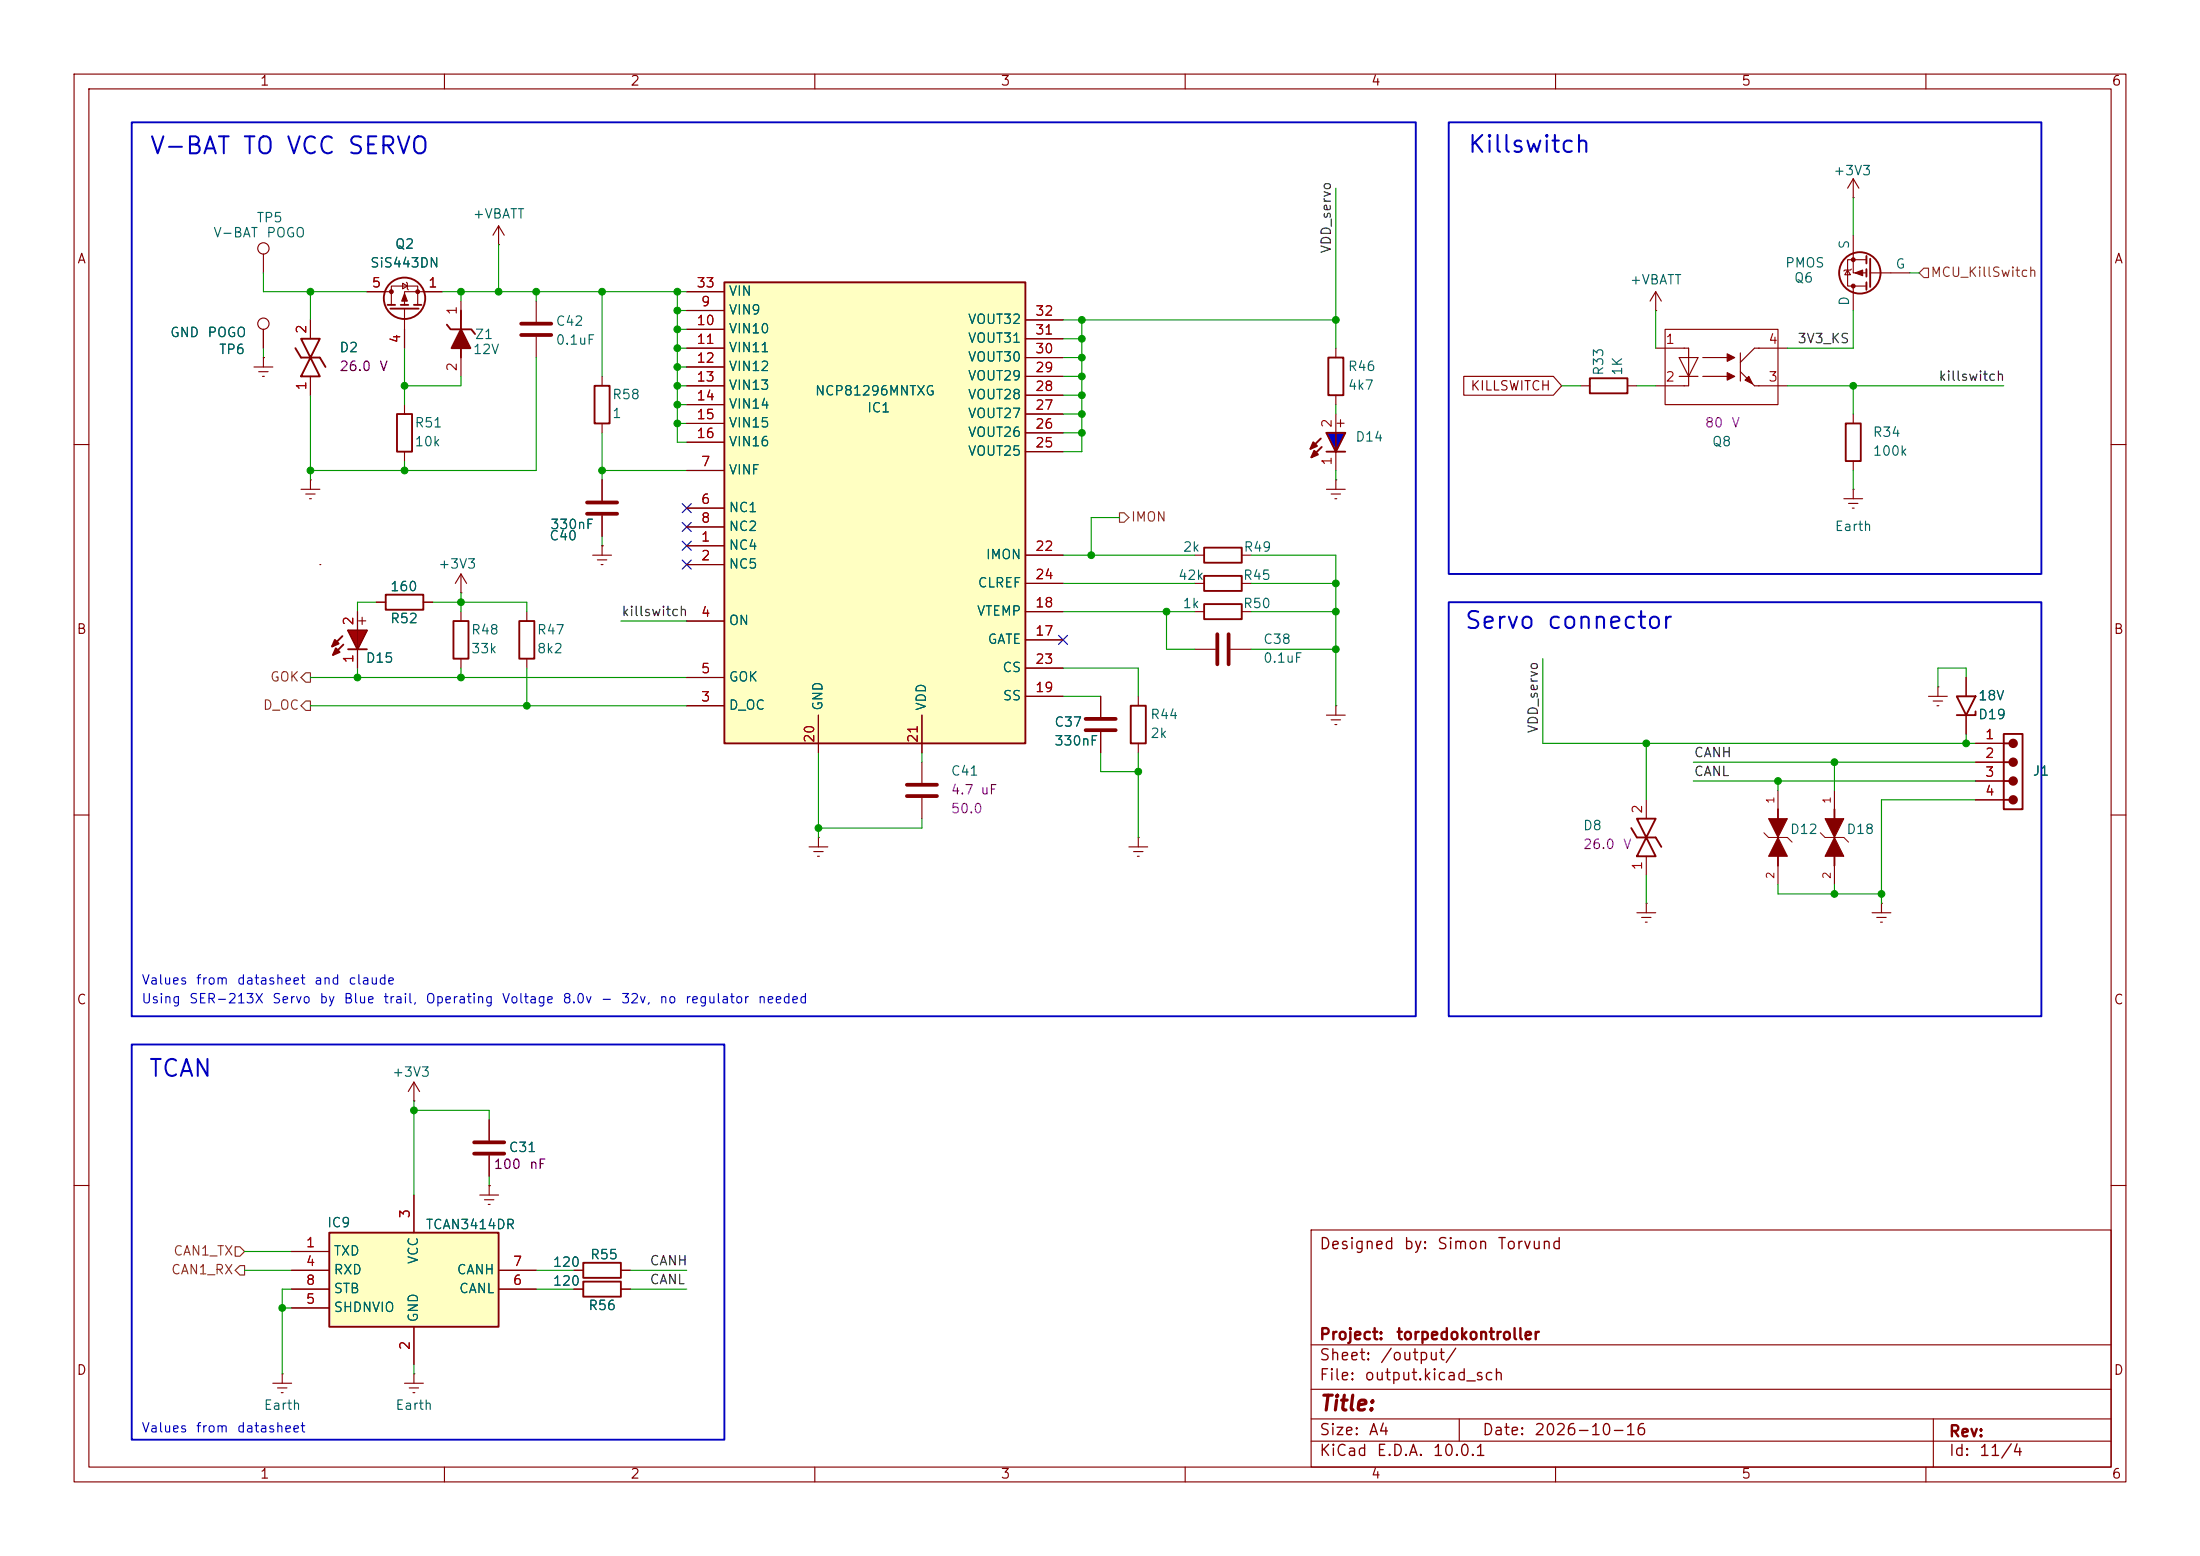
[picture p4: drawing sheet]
<svg xmlns="http://www.w3.org/2000/svg" width="297mm" height="210mm" viewBox="0 0 297 210" stroke-linecap="round" stroke-linejoin="round" font-family="sans-serif">
<g fill="none" stroke="#840000" stroke-width=".15">
<path d="M10 10h277v190h-277zM12 12h273v186h-273zM60 10v2M110 10v2M160 10v2M210 10v2M260 10v2M35.6 34.3v2.5M49.5 39.4h3.3M54.4 38.2l.6 .4-.6 .4zM54.9 38.1l.1 .1v.8l.1 .1M59.7 39.4h-5.1v1.7"/>
<path d="M67.3 33h.1M67.3 30.5l-.8 1.3M67.3 30.5l.8 1.3M67.3 30.5v2.5M250.2 26.7h.1M250.2 24.1l-.8 1.3M250.2 24.1l.8 1.3M250.2 24.1v2.6M35.6 44.5v2.5M52.8 41.1v-2.5h3.6v2.5M54.6 41.7v5.3M10 60h2"/>
<path d="M81.3 64.8v2.8M81.3 69.6v2.8M161.3 74.9h1.3M167.6 74.9h1.3M285 60h2M148.6 94v2.8M148.6 98.8v2.8M161.3 82.6h1.3M167.6 82.6h1.3M10 110h2M109.2 114.3h2.6M109.9 114.9h1.2"/>
<path d="M110.4 115.6h.2M110.5 113h.1M110.5 113v1.3M266.7 100.3h3.8M266.7 102.9h3.8M266.7 105.4h3.8M266.7 108h3.8M285 110h2M10 160h2M177 166h108v32h-108zM285 160h2M54.6 186.7h2.5"/>
<path d="M55.2 187.3h1.3M55.8 188h.2M55.9 185.4h.1M55.9 185.4v1.3M60 198v2M110 198v2M160 198v2M177 194.5h108M177 191.5h108M177 187.5h108M177 181.5h108M197 191.5v3"/>
<path d="M210 198v2M260 198v2M261 191.5v6.5"/>
<circle cx="35.6" cy="33.5" r=".76"/>
<circle cx="35.6" cy="43.7" r=".76"/>
</g>
<path d="M79.2 69.3h4.1M79.2 67.8h4.1M146.6 97h4M146.6 98.6h4" fill="none" stroke="#840000" stroke-width=".51"/>
<g fill="none" stroke="#840000" stroke-width=".25">
<path d="M52.3 41.1h1M52.7 41.7h3.8M54.1 41.1h1M55.9 41.1h1M162.6 73.9h5v2h-5zM162.6 81.5h5v2.1h-5zM270.5 99.1h2.5v10.1h-2.5zM270.5 108h.8M270.5 105.4h.8M270.5 102.9h.8M270.5 100.3h.8"/>
<circle cx="54.6" cy="40.3" r="2.79"/>
</g>
<g fill="#840000" stroke="#840000" stroke-width=".15">
<path d="M54.6 39.6l.4 1h-.8z"/>
<circle cx="52.8" cy="39.4" r=".25"/>
<circle cx="56.4" cy="39.4" r=".25"/>
</g>
<g fill="#840000" stroke="#840000" stroke-width=".25">
<circle cx="271.8" cy="108" r=".51"/>
<circle cx="271.8" cy="105.4" r=".51"/>
<circle cx="271.8" cy="102.9" r=".51"/>
<circle cx="271.8" cy="100.3" r=".51"/>
</g>
<path d="M97.8 38.1h40.6v62.2h-40.6z" fill="#ffffc2"/>
<path d="M97.8 38.1h40.6v62.2h-40.6zM52.1 80.3h5v2h-5zM61.2 83.8h2v5.1h-2zM70.1 83.8h2v5.1h-2z" fill="none" stroke="#840000" stroke-width=".25"/>
<g fill="none" stroke="#840000" stroke-width=".15">
<path d="M92.7 39.4h5.1M92.7 41.9h5.1M92.7 44.5h5.1M92.7 47h5.1M92.7 49.5h5.1M92.7 52.1h5.1M92.7 54.6h5.1M92.7 57.2h5.1M92.7 59.7h5.1M138.4 58.4h5.1M138.4 55.9h5.1M138.4 53.3h5.1"/>
<path d="M138.4 50.8h5.1M138.4 48.3h5.1M138.4 45.7h5.1M138.4 43.2h5.1M62.2 77.5l-.7 1.2M62.2 77.5l.8 1.2M62.2 77.5v2.5M92.7 73.7h5.1M92.7 76.2h5.1M92.7 68.6h5.1M92.7 63.5h5.1M92.7 71.1h5.1"/>
<path d="M138.4 74.9h5.1M138.4 78.7h5.1M138.4 61h5.1M50.8 81.3h1.3M57.1 81.3h1.3M62.2 80h.1M62.2 82.6v1.2M62.2 88.9v1.3M71.1 82.6v1.2M71.1 88.9v1.3M92.7 95.3h5.1M92.7 83.8h5.1"/>
<path d="M92.7 91.4h5.1M110.5 96.5v5.1M124.5 96.5v5.1M138.4 86.4h5.1M138.4 82.6h5.1M138.4 94h5.1M138.4 90.2h5.1M124.5 102.9v2.8M124.5 107.7v2.8"/>
</g>
<path d="M122.4 105.9h4.1M122.4 107.4h4.1" fill="none" stroke="#840000" stroke-width=".51"/>
<path d="M47 85.1h2.5l-1.2 2.5z" fill="#ff0010"/>
<g fill="none" stroke="#840000" stroke-width=".15">
<path d="M34.3 49.5h2.5M34.9 50.2h1.3M35.4 50.8h.3M35.6 48.3h.1M35.6 48.3v1.2M41.9 43.2v2.5M41.9 50.8v2.5M54.6 54.6v1.3M62.2 40.6v2.6M62.2 48.3v2.5M72.4 40.6v2.8M72.4 45.5v2.8"/>
<path d="M40.6 66h2.6M41.3 66.7h1.2M41.8 67.3h.2M41.9 64.8h.1M41.9 64.8v1.2M43.2 76.2h.1M54.6 61v1.2M161.3 78.7h1.3M167.6 78.7h1.3M47 85.1h2.5l-1.2 2.5zM48.3 82.6v2.5M48.3 87.6v2.6"/>
<path d="M153.7 94v1.3M161.3 87.6h2.8M166.1 87.6h2.8M179.1 96.5h2.5M179.7 97.2h1.3M180.2 97.8h.3M180.3 95.3h.1M180.3 95.3v1.2M265.4 91.4v2.6M265.4 96.5v2.6M152.4 114.3h2.5M153 114.9h1.3"/>
<path d="M153.5 115.6h.3M153.7 113h.1M153.7 100.3v1.3M153.7 113v1.3M222.2 108v2.5M222.2 115.6v2.5M221 123.2h2.5M221.6 123.8h1.3M222.1 124.5h.3M222.2 121.9h.1M222.2 121.9v1.3M252.7 123.2h2.6"/>
<path d="M253.4 123.8h1.2M253.9 124.5h.2M254 121.9h.1M254 121.9v1.3M55.9 148.6h.1M55.9 146.1l-.8 1.2M55.9 146.1l.7 1.2M55.9 146.1v2.5M66 151.1v2.8M66 156v2.8M64.8 161.3h2.5M65.4 161.9h1.3"/>
<path d="M65.9 162.6h.3M66 160h.1M66 160v1.3M77.5 171.5h1.2M77.5 174h1.2M83.8 171.5h1.3M83.8 174h1.3"/>
</g>
<g fill="none" stroke="#840000" stroke-width=".25">
<path d="M39.9 47l.7 1.3h2.6l.7 1.2M40.6 45.7h2.6l-2.6 5.1h2.6zM53.6 55.9h2v5.1h-2zM60.3 43.8l.5 .7M61 44.5h2.5M62.2 41.9v2.6M62.2 45.7v2.6M63.6 44.5l.5 .6M162.6 77.7h5v2.1h-5zM46.2 85.9l-1.4 1.3M46.4 87l-1.4 1.4M47 87.6h2.5"/>
<path d="M47 85.1h2.5l-1.2 2.5zM48.3 85.1v2.5M152.7 95.3h2v5h-2zM264.2 94h2.5l-1.3 2.5zM266.7 96v.5h-2.5M220.2 111.8l.8 1.2h2.5l.8 1.3M221 110.5h2.5l-2.5 5.1h2.5zM78.7 170.4h5.1v2.1h-5.1zM78.7 173h5.1v2h-5.1z"/>
</g>
<g fill="#840000" stroke="#840000" stroke-width=".25">
<path d="M45.3 87.5l.5 .5-.8 .4z"/>
<path d="M45.2 86.4l.5 .5-.9 .3z"/>
<path d="M62.2 44.5l1.3 2.5h-2.5z"/>
</g>
<path d="M70.4 45.2h4M70.4 43.7h4M164.3 85.6v4.1M165.9 85.6v4.1M64 154.2h4.1M64 155.7h4.1" fill="none" stroke="#840000" stroke-width=".51"/>
<path d="M44.4 166.4h22.9v12.7h-22.9z" fill="#ffffc2"/>
<g fill="none" stroke="#840000" stroke-width=".25">
<path d="M252 34.5v1.1M252 36.3v1M252 38.1v1M252.5 34.9v3.8M80.3 52.1h2v5.1h-2zM179.3 48.3h2.1v5h-2.1zM214.6 51.1h5.1v2h-5.1zM249.2 57.2h2v5h-2zM240 109.2v1.3M240 115.6v1.2M247.6 109.2v1.3M247.6 115.6v1.2"/>
<path d="M44.4 166.4h22.9v12.7h-22.9z"/>
<circle cx="251.1" cy="36.8" r="2.79"/>
</g>
<g fill="none" stroke="#840000" stroke-width=".15">
<path d="M223.5 39.4l-.7 1.2M223.5 39.4l.8 1.2M223.5 39.4v2.5M249.4 36.4l.4 .7h-.8zM249.9 36.3l-.1 .1h-.8l-.1 .2M250.2 31.8v5h1.8M250.2 38.6v3.3M252 35.1h-2.6v3.5h2.6M252.5 36.8h5.3M81.3 50.8v1.3M81.3 57.2v1.2M180.3 47v1.3"/>
<path d="M180.3 53.3v1.3M213.4 52.1h1.2M219.7 52.1h1.3M223.5 41.9h.1M223.5 47h4.5v5.1h-4.5M224.8 44.5h15.2v10.1h-15.2zM226.7 48.3h2.5l-1.2 2.5zM226.7 50.8h2.5M229.9 48.3h3.3M229.9 50.8h3.3M234.9 50.2l2 1.9h4.4M241.3 47h-4.4l-2 1.9"/>
<path d="M250.2 55.9v1.3M80 74.9h2.5M80.6 75.6h1.3M81.2 76.2h.2M81.3 73.7h.1M81.3 73.7v1.2M248.9 67.3h2.6M249.6 67.9h1.2M250.1 68.6h.2M250.2 66h.1M250.2 62.2v1.3M250.2 66v1.3"/>
<path d="M260.3 94h2.6M261 94.6h1.3M261.5 95.3h.2M261.6 92.7h.1M261.6 92.7v1.3M240 106.7v2.5M240 116.8v2.6M247.6 106.7v2.5M247.6 116.8v2.6M39.4 168.9h5M39.4 171.5h5M39.4 176.5h5"/>
<path d="M39.4 174h5M55.9 161.3v5.1M55.9 179.1v5.1M67.3 171.5h5.1M67.3 174h5.1M36.8 186.7h2.6M37.5 187.3h1.2M38 188h.2M38.1 185.4h.1M38.1 185.4v1.3"/>
</g>
<g fill="#840000" stroke="#840000" stroke-width=".15">
<path d="M233.2 47.8l1 .5-1 .5z"/>
<path d="M233.2 50.3l1 .5-1 .5z"/>
<path d="M234.9 47.6v3.8z"/>
<path d="M235.6 51.3l.5-.5 .5 1z"/>
<path d="M250.4 36.8l1.1-.4v.8z"/>
<circle cx="250.2" cy="38.6" r=".25"/>
<circle cx="250.2" cy="35.1" r=".25"/>
</g>
<g fill="#840000" stroke="#840000" stroke-width=".14">
<path d="M240 113l1.3 2.6h-2.5z"/>
<path d="M238.8 110.5h2.5l-1.3 2.5z"/>
<path d="M247.6 113l1.3 2.6h-2.5z"/>
<path d="M246.4 110.5h2.5l-1.3 2.5z"/>
</g>
<path d="M238.1 112.4l.7 .6h2.5l.6 .7M245.7 112.4l.7 .6h2.5l.7 .7" fill="none" stroke="#840000" stroke-width=".14"/>
<path d="M179.1 58.4h2.5l-1.3 2.6z" fill="#0002ff"/>
<path d="M178.3 59.2l-1.4 1.4M179.1 58.4h2.5l-1.3 2.6zM180.3 58.4v2.6M178.4 60.3l-1.4 1.4M179.1 61h2.5" fill="none" stroke="#840000" stroke-width=".25"/>
<g fill="#840000" stroke="#840000" stroke-width=".25">
<path d="M177.4 60.8l.5 .5-.9 .4z"/>
<path d="M177.3 59.7l.5 .5-.9 .4z"/>
</g>
<g fill="none" stroke="#840000" stroke-width=".15">
<path d="M49.5 39.4h2.6M57.1 39.4h2.6M92.7 39.4h5.1M35.6 48.3h.1M35.6 44.5v2.5M41.9 43.2v2.5M41.9 50.8v2.5M54.6 44.5v2.5M92.7 41.9h5.1M92.7 44.5h5.1M92.7 47h5.1M92.7 49.5h5.1"/>
<path d="M92.7 52.1h5.1M92.7 54.6h5.1M92.7 57.2h5.1M92.7 59.7h5.1M138.4 58.4h5.1M138.4 55.9h5.1M138.4 53.3h5.1M138.4 50.8h5.1M138.4 48.3h5.1M138.4 45.7h5.1M138.4 43.2h5.1M179.1 58.4h2.5l-1.3 2.6z"/>
<path d="M180.3 55.9v2.5M197.6 50.8h12.1l1.1 1.3-1.1 1.2h-12.1zM81.3 73.7h.1M81.3 64.8v2.8M81.3 69.6v2.8M92.7 73.7h5.1M92.7 76.2h5.1M92.7 68.6h5.1M92.7 63.5h5.1M92.7 71.1h5.1M138.4 74.9h5.1M138.4 78.7h5.1"/>
<path d="M138.4 61h5.1M179.1 66h2.5M179.7 66.7h1.3M180.2 67.3h.3M180.3 64.8h.1M180.3 61v2.5M180.3 64.8v1.2M48.3 82.6v2.5M48.3 87.6v2.6M50.8 81.3h1.3M57.1 81.3h1.3M92.7 95.3h5.1"/>
<path d="M92.7 83.8h5.1M92.7 91.4h5.1M110.5 96.5v5.1M124.5 96.5v5.1M138.4 86.4h5.1M138.4 82.6h5.1M138.4 94h5.1M138.4 90.2h5.1M148.6 94v2.8M148.6 98.8v2.8M265.4 91.4v2.6M265.4 96.5v2.6"/>
<path d="M266.7 100.3h3.8M266.7 102.9h3.8M266.7 105.4h3.8M266.7 108h3.8M66 151.1v2.8M66 156v2.8M39.4 168.9h5M39.4 171.5h5M39.4 176.5h5M39.4 174h5M55.9 161.3v5.1M55.9 179.1v5.1"/>
<path d="M66 160h.1M67.3 171.5h5.1M67.3 174h5.1M77.5 171.5h1.2M77.5 174h1.2M83.8 171.5h1.3M83.8 174h1.3"/>
</g>
<path d="M259.7 36.2h.6v1.3h-.6l-.6-.7zM151.1 69.2h.7l.6 .7-.6 .6h-.7zM40.6 95.3l.7-.7h.6v1.3h-.6zM41.3 90.8h.6v1.3h-.6l-.7-.7zM31.7 168.3h.7l.6 .6-.6 .6h-.7zM32.4 170.8h.6v1.3h-.6l-.7-.6z" fill="none" stroke="#725600" stroke-width=".15"/>
<g fill="none" stroke="#009600" stroke-width=".15">
<path d="M35.6 36.8v2.6h13.9M41.9 39.4v3.8M59.7 39.4h33M62.2 39.4v1.2M67.3 33v6.4M72.4 39.4v1.2M81.3 39.4v11.4M91.4 39.4v20.3h1.3M180.3 25.4v21.6M250.2 26.7v5.1M257.8 36.8h1.3M35.6 47v1.3"/>
<path d="M41.9 53.3v11.5M54.6 47v7.6M62.2 50.8v1.3h-7.6M72.4 48.3v15.2h-30.5M81.3 58.4v6.4M91.4 41.9h1.3M91.4 44.5h1.3M91.4 54.6h1.3M91.4 52.1h1.3M91.4 49.5h1.3M91.4 47h1.3M91.4 57.2h1.3"/>
<path d="M143.5 48.3h2.5M143.5 50.8h2.5M143.5 43.2h36.8M143.5 58.4h2.5M143.5 53.3h2.5M143.5 55.9h2.5M143.5 45.7h2.5M146 43.2v17.8h-2.5M180.3 54.6v1.3M210.8 52.1h2.6M221 52.1h2.5M223.5 41.9v5.1"/>
<path d="M241.3 52.1h29.2M250.2 41.9v5.1h-8.9M250.2 52.1v3.8M54.6 62.2v1.3M81.3 63.5h11.4M81.3 72.4v1.3M143.5 74.9h17.8M143.5 78.7h17.8M151.1 69.9h-3.8v5M168.9 74.9h11.4v20.4M168.9 78.7h11.4M180.3 63.5v1.3"/>
<path d="M250.2 63.5v2.5M41.9 95.3h50.8M41.9 91.4h50.8M48.3 90.2v1.2M50.8 81.3h-2.5v1.3M58.4 81.3h12.7v1.3M62.2 80v2.6M62.2 90.2v1.2M71.1 90.2v5.1M83.8 83.8h8.9M143.5 82.6h17.8M143.5 90.2h10.2v3.8"/>
<path d="M143.5 94h5.1M157.5 82.6v5h3.8M168.9 87.6h11.4M168.9 82.6h11.4M208.3 88.9v11.4h58.4M265.4 91.4v-1.2h-3.8v2.5M265.4 99.1v1.2M110.5 101.6v11.4M124.5 101.6v1.3M124.5 110.5v1.3h-14M148.6 101.6v2.5h5.1M153.7 101.6v11.4"/>
<path d="M222.2 100.3v7.7M222.2 118.1v3.8M228.6 105.4h38.1M228.6 102.9h38.1M240 105.4v1.3M240 119.4v1.3h14M247.6 102.9v3.8M247.6 119.4v1.3M266.7 108h-12.7v13.9M55.9 149.9h10.1v1.2M55.9 148.6v12.7M66 158.8v1.2"/>
<path d="M33 171.5h6.4M33 168.9h6.4M38.1 176.5h1.3M39.4 174h-1.3v11.4M72.4 174h5.1M72.4 171.5h5.1M85.1 174h7.6M85.1 171.5h7.6M55.9 184.2v1.2"/>
</g>
<path d="M92.1 75.6l1.2 1.2M92.1 70.5l1.2 1.2M92.1 68l1.2 1.2M92.1 73.1l1.2 1.2M93.3 75.6l-1.2 1.2M93.3 70.5l-1.2 1.2M93.3 68l-1.2 1.2M93.3 73.1l-1.2 1.2M142.9 85.8l1.2 1.2M144.1 85.8l-1.2 1.2" fill="none" stroke="#000084" stroke-width=".15"/>
<path d="M17.8 16.5h173.3v120.7h-173.3zM195.6 16.5h80v61h-80zM195.6 81.3h80v55.9h-80zM17.8 141h80v53.3h-80z" fill="none" stroke="#0000c2" stroke-width=".25"/>
<g fill="#009600" stroke="#009600" stroke-width=".14">
<circle cx="41.9" cy="39.4" r=".46"/>
<circle cx="62.2" cy="39.4" r=".46"/>
<circle cx="72.4" cy="39.4" r=".46"/>
<circle cx="67.3" cy="39.4" r=".46"/>
<circle cx="91.4" cy="47" r=".46"/>
<circle cx="91.4" cy="54.6" r=".46"/>
<circle cx="91.4" cy="52.1" r=".46"/>
<circle cx="91.4" cy="57.2" r=".46"/>
<circle cx="180.3" cy="82.6" r=".46"/>
<circle cx="180.3" cy="78.7" r=".46"/>
<circle cx="180.3" cy="87.6" r=".46"/>
<circle cx="250.2" cy="52.1" r=".46"/>
<circle cx="55.9" cy="149.9" r=".46"/>
<circle cx="71.1" cy="95.3" r=".46"/>
<circle cx="38.1" cy="176.5" r=".46"/>
<circle cx="146" cy="53.3" r=".46"/>
<circle cx="146" cy="50.8" r=".46"/>
<circle cx="146" cy="43.2" r=".46"/>
<circle cx="180.3" cy="43.2" r=".46"/>
<circle cx="146" cy="55.9" r=".46"/>
<circle cx="146" cy="48.3" r=".46"/>
<circle cx="146" cy="58.4" r=".46"/>
<circle cx="157.5" cy="82.6" r=".46"/>
<circle cx="146" cy="45.7" r=".46"/>
<circle cx="41.9" cy="63.5" r=".46"/>
<circle cx="54.6" cy="63.5" r=".46"/>
<circle cx="62.2" cy="81.3" r=".46"/>
<circle cx="81.3" cy="63.5" r=".46"/>
<circle cx="62.2" cy="91.4" r=".46"/>
<circle cx="48.3" cy="91.4" r=".46"/>
<circle cx="54.6" cy="52.1" r=".46"/>
<circle cx="222.2" cy="100.3" r=".46"/>
<circle cx="247.6" cy="102.9" r=".46"/>
<circle cx="240" cy="105.4" r=".46"/>
<circle cx="247.6" cy="120.7" r=".46"/>
<circle cx="254" cy="120.7" r=".46"/>
<circle cx="265.4" cy="100.3" r=".46"/>
<circle cx="147.3" cy="74.9" r=".46"/>
<circle cx="153.7" cy="104.1" r=".46"/>
<circle cx="91.4" cy="49.5" r=".46"/>
<circle cx="91.4" cy="41.9" r=".46"/>
<circle cx="91.4" cy="44.5" r=".46"/>
<circle cx="81.3" cy="39.4" r=".46"/>
<circle cx="91.4" cy="39.4" r=".46"/>
<circle cx="110.5" cy="111.8" r=".46"/>
</g>
<g font-size="2.3" fill="#0000c2">
<text x="20.1" y="21.4">V-BAT TO VCC SERVO</text>
<text x="198" y="21.2">Killswitch</text>
<text x="197.6" y="85.4">Servo connector</text>
<text x="19.9" y="145.9">TCAN</text>
</g>
<text font-size="2" fill="#840000" x="178" y="190.9">Title:</text>
<g font-size="1.5" fill="#840000">
<text x="178" y="169">Designed</text>
<text x="189.4" y="169">by:</text>
<text x="193.9" y="169">Simon</text>
<text x="202.1" y="169">Torvund</text>
<text x="178" y="184">Sheet:</text>
<text x="178" y="181.2">Project:</text>
<text x="186.2" y="184">/output/</text>
<text x="188.4" y="181.2">torpedokontroller</text>
<text x="178" y="186.7">File:</text>
<text x="184.1" y="186.7">output.kicad_sch</text>
<text x="178" y="196.9">KiCad</text>
<text x="178" y="194.1">Size:</text>
<text x="184.7" y="194.1">A4</text>
<text x="185.7" y="196.9">E.D.A.</text>
<text x="193.3" y="196.9">10.0.1</text>
<text x="200" y="194.1">Date:</text>
<text x="207" y="194.1">2026-10-16</text>
<text x="263" y="194.3">Rev:</text>
<text x="263" y="196.9">Id:</text>
<text x="267.1" y="196.9">11/4</text>
</g>
<g font-size="1.3" fill="#840000">
<text x="35" y="11.9">1</text>
<text x="85" y="11.9">2</text>
<text x="135" y="11.9">3</text>
<text x="185" y="11.9">4</text>
<text x="235" y="11.9">5</text>
<text x="285" y="11.9">6</text>
<text x="10.3" y="35.9">A</text>
<text x="285.3" y="35.9">A</text>
<text x="198.4" y="53">KILLSWITCH</text>
<text x="181.8" y="58" transform="rotate(-90 181.8 58)">+</text>
<text x="10.3" y="85.9">B</text>
<text x="49.8" y="84.7" transform="rotate(-90 49.8 84.7)">+</text>
<text x="285.3" y="85.9">B</text>
<text x="10.3" y="135.9">C</text>
<text x="285.3" y="135.9">C</text>
<text x="10.3" y="185.9">D</text>
<text x="285.3" y="185.9">D</text>
<text x="35" y="199.9">1</text>
<text x="85" y="199.9">2</text>
<text x="135" y="199.9">3</text>
<text x="185" y="199.9">4</text>
<text x="235" y="199.9">5</text>
<text x="285" y="199.9">6</text>
</g>
<g font-size="1.3" fill="#006464">
<text x="247.4" y="24">+3V3</text>
<text x="63.7" y="29.8">+VBATT</text>
<text x="28.7" y="32.4">V-BAT</text>
<text x="34.6" y="30.3">TP5</text>
<text x="35.9" y="32.4">POGO</text>
<text x="53.2" y="33.9">Q2</text>
<text x="249.9" y="33.7" transform="rotate(-90 249.9 33.7)">S</text>
<text x="49.9" y="36.4">SiS443DN</text>
<text x="98.3" y="40.2">VIN</text>
<text x="219.9" y="38.7">+VBATT</text>
<text x="240.9" y="36.4">PMOS</text>
<text x="242.1" y="38.5">Q6</text>
<text x="249.9" y="41.4" transform="rotate(-90 249.9 41.4)">D</text>
<text x="255.8" y="36.6">G</text>
<text x="22.9" y="45.8">GND</text>
<text x="27.9" y="45.8">POGO</text>
<text x="45.7" y="47.9">D2</text>
<text x="64" y="46.1">Z1</text>
<text x="74.9" y="44.3">C42</text>
<text x="74.9" y="46.8">0.1uF</text>
<text x="98.3" y="42.8">VIN9</text>
<text x="98.3" y="45.3">VIN10</text>
<text x="98.3" y="47.9">VIN11</text>
<text x="130.6" y="46.6">VOUT31</text>
<text x="130.6" y="44">VOUT32</text>
<text x="29.5" y="48.1">TP6</text>
<text x="63.8" y="48.1">12V</text>
<text x="98.3" y="50.4">VIN12</text>
<text x="98.3" y="52.9">VIN13</text>
<text x="109.9" y="53.7">NCP81296MNTXG</text>
<text x="130.6" y="51.7">VOUT29</text>
<text x="130.6" y="49.1">VOUT30</text>
<text x="181.9" y="52.9">4k7</text>
<text x="181.9" y="50.4">R46</text>
<text x="216.8" y="50.8" transform="rotate(-90 216.8 50.8)">R33</text>
<text x="219.3" y="50.8" transform="rotate(-90 219.3 50.8)">1K</text>
<text x="55.9" y="58">R51</text>
<text x="82.6" y="56.7">1</text>
<text x="82.6" y="54.2">R58</text>
<text x="98.3" y="55.5">VIN14</text>
<text x="98.3" y="58">VIN15</text>
<text x="117" y="56">IC1</text>
<text x="130.6" y="59.3">VOUT26</text>
<text x="130.6" y="56.7">VOUT27</text>
<text x="130.6" y="54.2">VOUT28</text>
<text x="182.9" y="59.9">D14</text>
<text x="252.7" y="59.3">R34</text>
<text x="55.9" y="60.6">10k</text>
<text x="98.3" y="64.4">VINF</text>
<text x="98.3" y="60.6">VIN16</text>
<text x="130.6" y="61.8">VOUT25</text>
<text x="231" y="60.6">Q8</text>
<text x="252.7" y="61.8">100k</text>
<text x="74.2" y="71.7">330nF</text>
<text x="98.3" y="69.4">NC1</text>
<text x="98.3" y="72">NC2</text>
<text x="247.6" y="72">Earth</text>
<text x="59.1" y="77.1">+3V3</text>
<text x="74.1" y="73.3">C40</text>
<text x="98.3" y="74.5">NC4</text>
<text x="98.3" y="77.1">NC5</text>
<text x="133" y="75.8">IMON</text>
<text x="159.6" y="74.8">2k</text>
<text x="167.8" y="74.8">R49</text>
<text x="52.6" y="80.1">160</text>
<text x="131.8" y="83.4">VTEMP</text>
<text x="131.9" y="79.6">CLREF</text>
<text x="159" y="78.6">42k</text>
<text x="159.6" y="82.4">1k</text>
<text x="167.7" y="82.4">R50</text>
<text x="167.7" y="78.6">R45</text>
<text x="49.3" y="89.8">D15</text>
<text x="52.6" y="84.4">R52</text>
<text x="63.5" y="88.5">33k</text>
<text x="63.5" y="86">R48</text>
<text x="72.4" y="88.5">8k2</text>
<text x="72.4" y="86">R47</text>
<text x="98.3" y="84.7">ON</text>
<text x="133.2" y="87.2">GATE</text>
<text x="170.4" y="87.2">C38</text>
<text x="170.4" y="89.8">0.1uF</text>
<text x="98.3" y="92.3">GOK</text>
<text x="135.2" y="91">CS</text>
<text x="135.3" y="94.8">SS</text>
<text x="267" y="94.8">18V</text>
<text x="98.3" y="96.1">D_OC</text>
<text x="111.4" y="96" transform="rotate(-90 111.4 96)">GND</text>
<text x="125.3" y="96" transform="rotate(-90 125.3 96)">VDD</text>
<text x="142.2" y="100.9">330nF</text>
<text x="142.2" y="98.4">C37</text>
<text x="155.2" y="97.4">R44</text>
<text x="155.2" y="99.9">2k</text>
<text x="267" y="97.4">D19</text>
<text x="128.3" y="105">C41</text>
<text x="274.3" y="105">J1</text>
<text x="213.6" y="112.4">D8</text>
<text x="241.6" y="112.9">D12</text>
<text x="249.2" y="112.9">D18</text>
<text x="52.8" y="145.6">+3V3</text>
<text x="68.6" y="155.8">C31</text>
<text x="44.1" y="166">IC9</text>
<text x="57.4" y="166.2">TCAN3414DR</text>
<text x="45" y="169.8">TXD</text>
<text x="45" y="172.3">RXD</text>
<text x="56.7" y="170.7" transform="rotate(-90 56.7 170.7)">VCC</text>
<text x="61.6" y="172.3">CANH</text>
<text x="74.5" y="171.3">120</text>
<text x="74.5" y="173.8">120</text>
<text x="79.6" y="170.3">R55</text>
<text x="45" y="177.4">SHDNVIO</text>
<text x="45" y="174.9">STB</text>
<text x="56.7" y="178.6" transform="rotate(-90 56.7 178.6)">GND</text>
<text x="61.9" y="174.9">CANL</text>
<text x="79.3" y="177.1">R56</text>
<text x="35.5" y="190.6">Earth</text>
<text x="53.3" y="190.6">Earth</text>
</g>
<g font-size="1.3" fill="#0f0f0f">
<text x="180" y="34.3" transform="rotate(-90 180 34.3)">VDD_servo</text>
<text x="242.6" y="46.6">3V3_KS</text>
<text x="261.6" y="51.7">killswitch</text>
<text x="83.8" y="83.5">killswitch</text>
<text x="207.9" y="99.1" transform="rotate(-90 207.9 99.1)">VDD_servo</text>
<text x="228.6" y="105.1">CANL</text>
<text x="228.6" y="102.5">CANH</text>
<text x="87.6" y="173.6">CANL</text>
<text x="87.6" y="171.1">CANH</text>
</g>
<g font-size="1.3" fill="#a90000">
<text x="50.1" y="39.1">5</text>
<text x="57.7" y="39.1">1</text>
<text x="93.9" y="39.1">33</text>
<text x="94.5" y="41.7">9</text>
<text x="41.7" y="45.2" transform="rotate(-90 41.7 45.2)">2</text>
<text x="54.4" y="46.4" transform="rotate(-90 54.4 46.4)">4</text>
<text x="62" y="42.6" transform="rotate(-90 62 42.6)">1</text>
<text x="93.9" y="44.2">10</text>
<text x="93.9" y="46.7">11</text>
<text x="139.7" y="45.5">31</text>
<text x="139.7" y="42.9">32</text>
<text x="224.8" y="46.7">1</text>
<text x="238.6" y="46.7">4</text>
<text x="41.7" y="52.8" transform="rotate(-90 41.7 52.8)">1</text>
<text x="62" y="50.2" transform="rotate(-90 62 50.2)">2</text>
<text x="93.9" y="49.3">12</text>
<text x="93.9" y="51.8">13</text>
<text x="139.7" y="53.1">28</text>
<text x="139.7" y="50.5">29</text>
<text x="139.7" y="48">30</text>
<text x="224.8" y="51.8">2</text>
<text x="238.6" y="51.8">3</text>
<text x="93.9" y="54.4">14</text>
<text x="93.9" y="56.9">15</text>
<text x="93.9" y="59.4">16</text>
<text x="139.7" y="58.2">26</text>
<text x="139.7" y="55.6">27</text>
<text x="180.1" y="57.9" transform="rotate(-90 180.1 57.9)">2</text>
<text x="94.5" y="63.2">7</text>
<text x="139.7" y="60.7">25</text>
<text x="180.1" y="62.9" transform="rotate(-90 180.1 62.9)">1</text>
<text x="94.5" y="68.3">6</text>
<text x="94.5" y="70.9">8</text>
<text x="94.5" y="73.4">1</text>
<text x="94.5" y="75.9">2</text>
<text x="139.7" y="74.7">22</text>
<text x="94.5" y="83.6">4</text>
<text x="139.7" y="82.3">18</text>
<text x="139.7" y="78.5">24</text>
<text x="48" y="89.6" transform="rotate(-90 48 89.6)">1</text>
<text x="48" y="84.5" transform="rotate(-90 48 84.5)">2</text>
<text x="139.7" y="86.1">17</text>
<text x="139.7" y="89.9">23</text>
<text x="94.5" y="95">3</text>
<text x="94.5" y="91.2">5</text>
<text x="139.7" y="93.7">19</text>
<text x="110.2" y="100.4" transform="rotate(-90 110.2 100.4)">20</text>
<text x="124.2" y="100.4" transform="rotate(-90 124.2 100.4)">21</text>
<text x="267.9" y="100.1">1</text>
<text x="267.9" y="102.6">2</text>
<text x="267.9" y="105.2">3</text>
<text x="267.9" y="107.7">4</text>
<text x="222" y="109.9" transform="rotate(-90 222 109.9)">2</text>
<text x="222" y="117.5" transform="rotate(-90 222 117.5)">1</text>
<text x="55.6" y="164.5" transform="rotate(-90 55.6 164.5)">3</text>
<text x="41.2" y="168.7">1</text>
<text x="41.2" y="171.2">4</text>
<text x="41.2" y="173.7">8</text>
<text x="69.1" y="173.7">6</text>
<text x="69.1" y="171.2">7</text>
<text x="41.2" y="176.3">5</text>
<text x="55.6" y="182.3" transform="rotate(-90 55.6 182.3)">2</text>
</g>
<g font-size="1.3" fill="#725600">
<text x="260.5" y="37.7">MCU_KillSwitch</text>
<text x="152.6" y="70.7">IMON</text>
<text x="36.4" y="92.3">GOK</text>
<text x="35.4" y="96.1">D_OC</text>
<text x="23" y="172.3">CAN1_RX</text>
<text x="23.3" y="169.8">CAN1_TX</text>
</g>
<g font-size="1.3" fill="#840084">
<text x="45.7" y="50.4">26.0</text>
<text x="51.1" y="50.4">V</text>
<text x="230.1" y="58">80</text>
<text x="233.7" y="58">V</text>
<text x="128.3" y="107.5">4.7 uF</text>
<text x="128.3" y="110.1">50.0</text>
<text x="213.6" y="114.9">26.0</text>
<text x="219" y="114.9">V</text>
<text x="66.6" y="158.1">100</text>
<text x="71.4" y="158.1">nF</text>
</g>
<g font-size="1.3" fill="#0000c2">
<text x="19" y="135.7">Using</text>
<text x="19" y="133.2">Values</text>
<text x="25.4" y="135.7">SER-213X</text>
<text x="26.4" y="133.2">from</text>
<text x="31.9" y="133.2">datasheet</text>
<text x="36.6" y="135.7">Servo</text>
<text x="42.3" y="133.2">and</text>
<text x="43" y="135.7">by</text>
<text x="46.3" y="135.7">Blue</text>
<text x="46.9" y="133.2">claude</text>
<text x="51.6" y="135.7">trail,</text>
<text x="57.4" y="135.7">Operating</text>
<text x="67.7" y="135.7">Voltage</text>
<text x="75.8" y="135.7">8.0v</text>
<text x="81" y="135.7">-</text>
<text x="83.7" y="135.7">32v,</text>
<text x="88.9" y="135.7">no</text>
<text x="92.4" y="135.7">regulator</text>
<text x="102.2" y="135.7">needed</text>
<text x="19" y="193.7">Values</text>
<text x="26.4" y="193.7">from</text>
<text x="31.9" y="193.7">datasheet</text>
</g>
<g font-size="1" fill="#a90000">
<text x="239.8" y="108.6" transform="rotate(-90 239.8 108.6)">1</text>
<text x="247.4" y="108.6" transform="rotate(-90 247.4 108.6)">1</text>
<text x="239.8" y="118.7" transform="rotate(-90 239.8 118.7)">2</text>
<text x="247.4" y="118.7" transform="rotate(-90 247.4 118.7)">2</text>
</g>
</svg>
